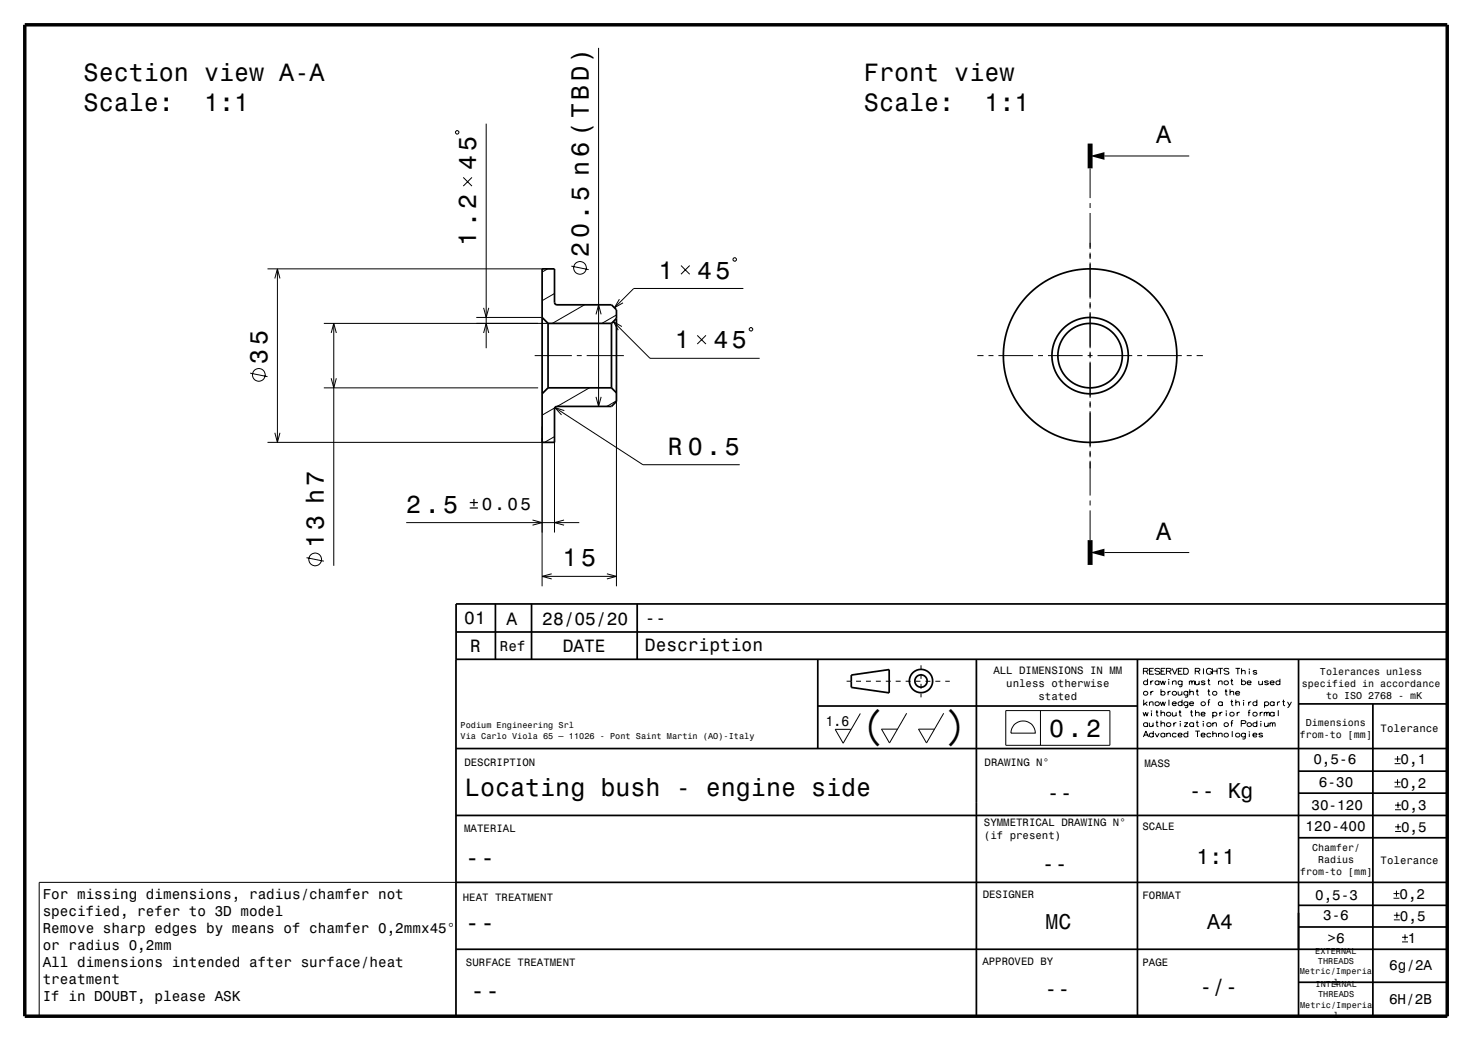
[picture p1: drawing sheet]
<svg xmlns="http://www.w3.org/2000/svg" width="297mm" height="210mm" viewBox="0 0 297 210" stroke-linecap="round" stroke-linejoin="round" font-family="sans-serif">
<g fill="none" stroke="#000" stroke-width=".2">
<path d="M120.8 9.7v72.3M92.1 26.3h.3l.2 .3v.2l-.2 .2h-.3l-.2-.2v-.2zM93.5 35.8l1.7 1.7M95.2 35.8l-1.7 1.7M98.1 24.9v45.3M219.9 34v6M222.8 31.5h17.1M54 54.2h55.7M55.5 56.2l.5-2 .5 2M56 54.2v35M110.5 54.2l-1.1 .7M111.9 59.2l-2.5 1.5"/>
<path d="M115.3 53.7l3.5 .7M137.4 53.6l1.8 1.7M139.2 53.6l-1.8 1.7M148.1 52h.3l.2 .2v.3l-.2 .2h-.3l-.2-.2v-.3zM150 58.2h-22.1l-3.9 3.9M219.9 41v1M219.9 43v7.2M219.9 51v1.2M219.9 53v7.2M50.5 75.3l3.5 .7M65.3 78.2h43.3M65.3 65.2h45.2"/>
<path d="M66.8 76.3l.5 1.9 .6-1.9M66.8 67.2l.5-2 .6 2M67.3 65.2v48.9M96.1 64h13.2M97.6 62.1l.5 1.9 .5-1.9M97.6 67.2l.5-2 .5 2M107.9 71.7h7.5M116.4 71.7h1M117.9 61.5l-6.5 3.7M118.4 71.7h7.5M118.9 78.2l-6.5 3.8M120.3 63.4l.5-1.9 .5 1.9"/>
<path d="M123.7 64.9l7.4 7.4h22.2M124.4 63.5l-3 1.7M124.4 77.8v40.5M125 60.4l-1 1.7 1.7-1M125.5 65.9l-1.8-1 1 1.7M140.7 67.7l1.7 1.7M142.4 67.7l-1.7 1.7M151.4 66.1h.2l.3 .2v.2l-.3 .3h-.2l-.2-.3v-.2zM197.2 71.7h1.2M199.4 71.7h1M201.4 71.7h7M209.4 71.7h1"/>
<path d="M211.4 71.7h7M219.4 71.7h1M219.9 61v1.2M219.9 63v7.2M219.9 71v1.2M219.9 73v7.2M221.4 71.7h7M229.4 71.7h1M231.4 71.7h7M239.4 71.7h1M241.4 71.7h1.3M54 89.2h55.7"/>
<path d="M55.5 87.3l.5 1.9 .5-1.9M109.4 86.1v32.2M111.9 88.1l-2 1.1M111.9 88.3v19.1M111.9 82.3l-2.5 1.4M112 82.2l17.7 11.5h19.6M113.9 82.8l-1.9-.6 1.3 1.5M120.3 80.1l.5 1.9 .5-1.9M124.4 80.9l-2 1.1M219.9 81v1.2M219.9 83v7.2M219.9 91v1.2"/>
<path d="M219.9 93v7M61.8 112.5l3.5 .7M82 105.4h34.9M107.4 104.9l2 .5-2 .5M109.4 116.3h15M111.3 115.8l-1.9 .5 1.9 .5M113.8 104.9l-1.9 .5 1.9 .5M122.4 115.8l2 .5-2 .5M219.9 101v1M219.9 103v6M222.8 111.5h17.1M170.8 137.4h.9"/>
<path d="M172.7 137.4h1M174.7 137.4h1M176.7 137.4h1M178.7 137.4h1M180.7 137.4h1M182.7 137.4h1M184.7 137.4h1M185.8 134.2v.7M185.8 135.9v1M185.8 137.9v1M185.8 139.9v.8M186.7 137.4h1"/>
<path d="M188.7 137.4h1M190.7 137.4h.9M230.7 135.4h.7l.2-.4-.2-.2h-.7v1.2M231.2 135.4l.4 .6M231.5 137.5a.44 .44 0 0 0-.6-.1 .44 .44 0 0 0 0 .7 .44 .44 0 0 0 .6-.1M231.5 136.9v1.2M231.9 135.4h.6M232.2 137.4v.7M232.2 139.5v.7M232.7 137.4h-.3l-.2 .3M232.7 139.5h-.3l-.2 .3M232.8 134.8h-.9v1.2h.9"/>
<path d="M233.9 137.5a.44 .44 0 0 0-.7-.1 .44 .44 0 0 0 0 .7 .44 .44 0 0 0 .7-.1M233.9 137.4v.7M234 135l-.4-.2a.43 .43 0 0 0-.6 .4l1 .5a.57 .57 0 0 1-1 .1M234.1 137.4l.3 .7 .2-.7 .3 .7 .3-.7M234.2 139.6a.44 .44 0 0 1 .7-.1 .44 .44 0 0 1 0 .7 .44 .44 0 0 1-.7-.1M234.2 139v1.2M234.3 135.4h.5M235.1 134.8h-.8v1.2h.8M235.3 135.4h.7l.3-.4-.3-.2h-.7v1.2M235.7 139.5v.7M235.8 137.1h.1M235.8 137.4v.7"/>
<path d="M235.9 135.4l.4 .6M236.2 139.5h-.3l-.2 .3M236.5 134.8l.5 1.2 .5-1.2M236.6 137.6l.3-.2h.3l.1 .7M236.6 137.4v.7M237.7 139.5l.1 .7h.3l.4-.2M237.7 135.4h.6M238.5 139.5v.7M238.5 137.5a.44 .44 0 0 0-.7-.1 .44 .44 0 0 0 0 .7 .44 .44 0 0 0 .7-.1M238.5 137.4l-.1 1-.5 .1M238.6 134.8h-.9v1.2h.9M239.4 136a.64 .64 0 0 0 .4-.6 .64 .64 0 0 0-.4-.6h-.6v1.2h.6"/>
<path d="M239.7 139.6a.44 .44 0 0 0-.7-.1 .44 .44 0 0 0 0 .7 .44 .44 0 0 0 .7-.1M239.7 139.5l-.1 1-.5 .1M240 137.6l.2-.2 .3 .2 .4-.2 .1 .7M240 137.4v.7M240.1 139.7l.3-.2h.3l.1 .7M240.1 139v1.2M240.5 137.6v.5M241.2 135.4h.7l.2-.4-.3-.2h-.6v1.2M241.2 137.4l.1 .7h.3l.3-.2M241.3 139.4h.5M241.5 139v1l.4 .2M241.7 135.4l.4 .6"/>
<path d="M241.9 137.4v.7M242.8 134.8v1.2M243.1 137.5l-.2-.1h-.4l-.1 .2 .7 .4-.4 .1-.3-.1M243.6 137.3h.5M243.6 139.4h.5M243.9 136.9v1l.3 .2M243.9 139v1l.3 .2M244.5 135.1a.59 .59 0 0 0-.9-.1 .59 .59 0 0 0 0 .9 .59 .59 0 0 0 .9-.2v-.2h-.4M244.6 135.4h1M244.6 134.8v1.2M245.6 134.8v1.2M245.8 134.8h.9"/>
<path d="M245.9 137.6l.3-.2h.3l.1 .7M245.9 137.4v.7M246.3 134.8v1.2M247.1 139.4h.5M247.3 139v1l.4 .2M248 135l-.4-.2a.43 .43 0 0 0-.6 .4l1 .5a.57 .57 0 0 1-1 .1M248.2 139.7l.3-.2h.4v.7M248.2 139v1.2M248.3 137.3h.5M248.5 136.9v1l.3 .2M249.3 134.8h.9M249.3 139.8h.8a.42 .42 0 0 0-.5-.3 .42 .42 0 0 0-.3 .6 .42 .42 0 0 0 .7 .1l.1-.1"/>
<path d="M249.7 134.8v1.2M250.5 135.4l.3-.2 .4 .1v.7M250.5 137.5a.44 .44 0 0 1 .7-.1 .44 .44 0 0 1 0 .7 .44 .44 0 0 1-.7-.1M250.5 134.8v1.2M250.5 136.9v1.2M251.6 137.7l.2 .4h.4l.2-.1M251.7 137.5l.5-.1 .2 .1v.2h-.8zM252.1 134.9h.1M252.1 135.3v.7M253.6 135.4l-.3-.2-.5 .2 .8 .4-.2 .2h-.3l-.3-.2M254 137.4v.7h.4l.3-.2M254.7 137.4v.7"/>
<path d="M255.9 137.5l-.2-.1-.6 .1 .8 .4-.1 .2h-.4l-.3-.1M256.3 137.7l.2 .4h.3l.3-.1M256.3 137.5l.5-.1 .2 .1 .1 .2h-.8zM258.2 137.5a.44 .44 0 0 0-.6-.1 .44 .44 0 0 0 0 .7 .44 .44 0 0 0 .6-.1M258.2 136.9v1.2M173.6 143.9l-3.5 6-1.6-2.8h3.2M182.9 143.9l-3.4 6-1.6-2.8h3.2M190.4 143.9l-3.5 6-1.6-2.8h3.3M202.9 143.3h21v7.1h-21zM204.6 146.3a2.47 2.47 0 0 1 2.7-.7 2.47 2.47 0 0 1 1.6 2.3h-4.9l.2-.9zM209.9 143.3v7.1M230.6 143.7l.3 .8 .2-.8 .3 .8 .3-.8"/>
<path d="M230.7 148.7l.5-1.2 .5 1.2M230.8 141.2v1.2M230.9 148.3h.7M231.1 141.9l.4 .5M231.5 141.6l-.7 .5M231.5 146a.44 .44 0 0 0-.6-.2 .44 .44 0 0 0 0 .7 .44 .44 0 0 0 .6-.1M231.5 145.8v.8M231.9 145.8l.1 .7 .3 .1 .4-.2M231.9 141.8l.4-.2h.3l.1 .8M231.9 141.6v.8M232.3 143.4h.1M232.3 143.7v.8"/>
<path d="M232.7 145.8v.8M232.7 148.1a.44 .44 0 0 0-.7-.1 .44 .44 0 0 0 0 .6 .44 .44 0 0 0 .7-.1M232.7 147.5v1.2M233.1 147.9l.4 .8 .4-.8M233.2 143.6h.5M233.2 145.8h.5M233.4 143.3v.9l.3 .3M233.4 145.4v1l.3 .2M234.1 141.6l.3 .8 .2-.8 .3 .8 .3-.8M234.2 143.9l.4-.2h.3l.1 .8M234.2 146l.4-.2 .3 .1 .1 .7M234.2 143.3v1.2"/>
<path d="M234.2 145.4v1.2M235 148.1a.44 .44 0 0 0-.6-.1 .44 .44 0 0 0 0 .6 .44 .44 0 0 0 .6-.1M235 147.9v.8M235.4 148.1l.3-.2 .4 .1v.7M235.4 147.9v.8M235.8 141.2v1.2M236.5 141.9h.8a.42 .42 0 0 0-.5-.3 .42 .42 0 0 0-.3 .6 .42 .42 0 0 0 .7 .1l.1-.1M236.5 143.7l.1 .7 .4 .1 .3-.3M236.8 145.8v.8M237.3 143.7v.8M237.3 148.1a.44 .44 0 0 0-.6-.1 .44 .44 0 0 0 0 .6 .44 .44 0 0 0 .6-.1M237.4 145.8l-.4 .1-.2 .2"/>
<path d="M237.7 148.3h.8a.42 .42 0 0 0-.5-.4 .42 .42 0 0 0-.3 .6 .42 .42 0 0 0 .6 .1l.2-.1M237.8 143.6h.5M238.1 143.3v.9l.3 .3M238.1 145.5h.1M238.1 145.9v.7M238.5 141.8a.44 .44 0 0 0-.7-.2 .44 .44 0 0 0 0 .7 .44 .44 0 0 0 .7-.1M238.5 141.2v1.2M238.9 145.8h.7l-.7 .8h.7M239.7 141.8a.44 .44 0 0 0-.7-.2 .44 .44 0 0 0 0 .7 .44 .44 0 0 0 .7-.1M239.7 141.6l-.1 1-.5 .1M239.7 148.1a.44 .44 0 0 0-.7-.1 .44 .44 0 0 0 0 .6 .44 .44 0 0 0 .7-.1M239.7 147.5v1.2"/>
<path d="M240 141.9h.8a.42 .42 0 0 0-.5-.3 .42 .42 0 0 0-.3 .6 .42 .42 0 0 0 .7 .1l.1-.1M240.2 143.6h.5M240.4 143.3v.9l.3 .3M240.8 146a.44 .44 0 0 0-.6-.2 .44 .44 0 0 0 0 .7 .44 .44 0 0 0 .6-.1M240.8 145.8v.8M241.2 147.5h.9M241.2 143.9l.3-.2h.4v.8M241.2 143.3v1.2M241.3 145.8h.5M241.5 145.4v1l.4 .2M241.6 147.5v1.2M242.3 144.1h.8a.42 .42 0 0 0-.5-.4 .42 .42 0 0 0-.2 .6 .42 .42 0 0 0 .6 .1l.1-.1"/>
<path d="M242.3 148.3h.8a.42 .42 0 0 0-.5-.4 .42 .42 0 0 0-.2 .6 .42 .42 0 0 0 .6 .1l.1-.1M242.8 145.5h.1M242.8 145.9v.7M243.7 141.6h.4M244.2 141.2l-.4 .2v1M244.3 148.1a.44 .44 0 0 0-.6-.1 .44 .44 0 0 0 0 .6 .44 .44 0 0 0 .6-.1M244.7 143.9a.44 .44 0 0 1 .7-.2 .44 .44 0 0 1 0 .7 .44 .44 0 0 1-.7-.1M244.7 146l.3-.2 .4 .1v.7M244.7 148.1l.3-.2 .4 .1v.7M244.7 143.7v1.2M244.7 145.8v.8M244.7 147.5v1.2"/>
<path d="M245.9 148.1l.3-.2 .3 .1 .1 .7M245.9 147.9v.8M246.1 143.7v.8M246.6 141.8a.44 .44 0 0 0-.6-.2 .44 .44 0 0 0 0 .7 .44 .44 0 0 0 .6-.1M246.6 141.6v.8M246.7 143.7h-.4l-.2 .3M247.4 143.4h.1M247.4 143.7v.8M248.3 141.5h.5M248.3 145.9h.5M248.5 141.2v.9l.3 .3M248.6 147.5v1.2"/>
<path d="M248.8 145.4l-.3 .2v1M249.3 141.8l.4-.2h.3l.1 .8M249.3 141.2v1.2M249.6 143.7v.8M250.1 143.7h-.3l-.2 .3M250.4 146h.7l.3-.4-.3-.2h-.7v1.2M250.9 141.3h.1M250.9 141.6v.8M251.3 148.1a.44 .44 0 0 0-.7-.1 .44 .44 0 0 0 0 .6 .44 .44 0 0 0 .7-.1M251.3 147.9l-.1 1.1h-.5M251.8 143.7h.4M251.9 141.6v.8"/>
<path d="M252.1 147.6h.1M252.1 148v.7M252.3 143.3l-.3 .2v1M252.5 141.6h-.4l-.2 .3M252.8 148.3h.8a.42 .42 0 0 0-.5-.4 .42 .42 0 0 0-.3 .6 .42 .42 0 0 0 .6 .1l.2-.1M253.6 141.8a.44 .44 0 0 0-.7-.2 .44 .44 0 0 0 0 .7 .44 .44 0 0 0 .7-.1M253.6 146a.44 .44 0 0 0-.7-.2 .44 .44 0 0 0 0 .7 .44 .44 0 0 0 .7-.1M253.6 141.2v1.2M253.6 145.4v1.2M254.3 143.7v.8M254.4 145.5h.1M254.4 145.9v.7"/>
<path d="M254.8 148.1l-.3-.2-.5 .1 .8 .4-.2 .2-.3 .1-.3-.2M254.8 143.7h-.3l-.2 .3M255.1 143.9l.2-.2 .3 .2 .4-.2 .1 .8M255.1 143.7v.8M255.1 145.8l.1 .7 .3 .1 .4-.2M255.1 141.8a.44 .44 0 0 1 .7-.2 .44 .44 0 0 1 0 .7 .44 .44 0 0 1-.7-.1M255.1 141.6v1.2M255.6 143.9v.6M255.9 145.8v.8M256.2 146l.3-.2 .3 .2 .3-.2 .2 .8M256.2 145.8v.8M256.8 146v.6"/>
<path d="M257.1 141.8a.44 .44 0 0 0-.7-.2 .44 .44 0 0 0 0 .7 .44 .44 0 0 0 .7-.1M257.1 143.9a.44 .44 0 0 0-.7-.2 .44 .44 0 0 0 0 .7 .44 .44 0 0 0 .7-.1M257.1 141.6v.8M257.1 143.7v.8M257.7 141.6v.8M257.9 143.3v1.2M258.3 141.6h-.4l-.2 .3M258.7 141.5h.5M259 141.2v.9l.3 .3M259.8 141.6l.4 .8M260.6 141.6l-.6 1-.2 .1M281.4 158.7h1.2"/>
<path d="M281.4 157.8h1.2M281.4 154h1.2M281.4 153.1h1.2M282 157.2v1.2M282 152.5v1.2M92 178h-84.1v27M281.5 163.4h1.2M281.5 162.4h1.2M281.5 167.7h1.2M281.5 166.8h1.2M281.8 179.7v1.2M282.1 161.8v1.2"/>
<path d="M282.1 166.2v1.2M281.2 181.2h1.2M281.2 180.3h1.2M281.2 185.6h1.2M281.2 184.6h1.2M281.8 184v1.2M282.9 190h1.2M282.9 189.1h1.2M283.5 188.5v1.2"/>
<circle cx="117" cy="54" r="1.28"/>
<circle cx="52.2" cy="75.6" r="1.28"/>
<circle cx="63.6" cy="112.9" r="1.28"/>
<circle cx="231.1" cy="139.9" r=".43"/>
<circle cx="237" cy="139.9" r=".43"/>
<circle cx="245.1" cy="139.9" r=".43"/>
<circle cx="247.4" cy="137.8" r=".43"/>
<circle cx="233.5" cy="142" r=".43"/>
<circle cx="235.8" cy="144.1" r=".43"/>
<circle cx="235.8" cy="146.2" r=".43"/>
<circle cx="242.8" cy="142" r=".43"/>
<circle cx="243.9" cy="146.2" r=".43"/>
<circle cx="247.4" cy="148.3" r=".43"/>
<circle cx="247.4" cy="146.2" r=".43"/>
<circle cx="248.6" cy="144.1" r=".43"/>
<circle cx="249.7" cy="148.3" r=".43"/>
<circle cx="252.1" cy="146.2" r=".43"/>
<circle cx="253.2" cy="144.1" r=".43"/>
</g>
<g fill="none" stroke="#000" stroke-width=".35">
<path d="M109.4 54.2h2.5v6.8l.2 .4 11.3 .1 1 1v18.5l-1 1h-11.3l-.2 .4v6.8h-2.5zM109.4 64l1.2 1.2M110.6 65.2h12.8M110.6 78.2l-1.2 1.2M110.6 65.2v13M110.6 78.2h12.8M123.4 65.2v13M123.4 78.2l1 1M124.4 64.2l-1 1M292 119.5v85.5h-200v-83.2h200M92 133h200M92.1 127.5h200.1"/>
<path d="M100 121.8v11.2M107.2 121.8v11.2M128.6 121.8v11.2M165 133v18M171.8 136.2l7.6-1.1v4.7l-7.6-1.1zM197 133v72M229.5 133v72M262 133v72M92 151h200M165 142.4h64.5M262 142h30M262 155.6h30"/>
<path d="M277 142v63M92 178h200M92 164.5h200M262 160h30M262 169h30M92 191.5h200M261.9 198.2h30M262 187h30M262 182.6h30"/>
<circle cx="219.9" cy="71.7" r="6.5"/>
<circle cx="219.9" cy="71.7" r="17.5"/>
<circle cx="219.9" cy="71.7" r="7.7"/>
<circle cx="185.8" cy="137.4" r="2.35"/>
<circle cx="185.8" cy="137.4" r="1.25"/>
</g>
<path d="M5 5h287v200h-287z" fill="none" stroke="#000" stroke-width=".7" stroke-linecap="butt"/>
<path d="M219.9 29v5M219.9 109v5" fill="none" stroke="#000" stroke-width="1" stroke-linecap="butt"/>
<g fill="#000">
<path d="M219.9 31.5l2.9-.8v1.5z" fill-rule="evenodd"/>
<path d="M219.9 111.5l2.9-.8v1.5z" fill-rule="evenodd"/>
</g>
<g font-size="8.9">
<text x="175.1" y="150">(</text>
<text x="191.3" y="150">)</text>
</g>
<g font-size="5">
<text x="16.9" y="16.3">Section view A-A</text>
<text x="174.3" y="16.3">Front view</text>
<text x="16.9" y="22.4">Scale:</text>
<text x="41.2" y="22.4">1:1</text>
<text x="174.3" y="22.4">Scale:</text>
<text x="198.6" y="22.4">1:1</text>
<text x="233.3" y="28.8">A</text>
<text x="96.1" y="34.3" transform="rotate(-90 96.1 34.3)">45</text>
<text x="96.1" y="49.5" transform="rotate(-90 96.1 49.5)">1.2</text>
<text x="118.8" y="51.8" transform="rotate(-90 118.8 51.8)">20.5 n6 (TBD)</text>
<text x="132.9" y="56.2">1</text>
<text x="140.7" y="56.2">45</text>
<text x="136.1" y="70.3">1</text>
<text x="143.9" y="70.3">45</text>
<text x="54" y="73.3" transform="rotate(-90 54 73.3)">35</text>
<text x="134.7" y="91.7">R 0.5</text>
<text x="82" y="103.4">2.5</text>
<text x="65.3" y="110.6" transform="rotate(-90 65.3 110.6)">13 h7</text>
<text x="233.3" y="108.8">A</text>
<text x="113.5" y="114.3">15</text>
<text x="211.7" y="148.6">0.2</text>
<text x="93.8" y="160.7">Locating bush - engine side</text>
<text x="93.8" y="174.6">--</text>
<text x="93.8" y="187.8">--</text>
<text x="94.8" y="201.6">--</text>
</g>
<g font-size="4.3">
<text x="211.2" y="161.4">--</text>
<text x="239.9" y="161">-- Kg</text>
<text x="210.2" y="175.7">--</text>
<text x="241.4" y="174.4">1:1</text>
<text x="211" y="187.4">MC</text>
<text x="243.6" y="187.4">A4</text>
<text x="210.7" y="200.9">--</text>
<text x="242" y="200.5">-/-</text>
</g>
<g font-size="3.6">
<text x="93.7" y="126">01</text>
<text x="130.1" y="125.8">--</text>
<text x="94.9" y="131.5">R</text>
<text x="102.2" y="126">A</text>
<text x="109.4" y="126.1">28/05/20</text>
<text x="113.5" y="131.5">DATE</text>
<text x="130.1" y="131.4">Description</text>
</g>
<text font-size="3.5" x="94.6" y="102.9">±0.05</text>
<g font-size="2.9">
<text x="100.9" y="131.3">Ref</text>
<text x="166.6" y="146.5">1.6</text>
<text x="265" y="154.1">0,5-6</text>
<text x="282.6" y="154.2">0,1</text>
<text x="266.1" y="158.8">6-30</text>
<text x="282.6" y="158.9">0,2</text>
<text x="263.4" y="167.7">120-400</text>
<text x="264.6" y="163.5">30-120</text>
<text x="282.7" y="163.5">0,3</text>
<text x="282.7" y="167.9">0,5</text>
<text x="8.6" y="181.3">For missing dimensions, radius/chamfer not</text>
<text x="8.6" y="184.7">specified, refer to 3D model</text>
<text x="265.3" y="181.5">0,5-3</text>
<text x="267" y="185.6">3-6</text>
<text x="282.4" y="181.3">0,2</text>
<text x="282.4" y="185.7">0,5</text>
<text x="8.6" y="188.2">Remove sharp edges by means of chamfer 0,2mmx45°</text>
<text x="8.6" y="191.6">or radius 0,2mm</text>
<text x="267.8" y="190.2">&gt;6</text>
<text x="284.1" y="190.1">1</text>
<text x="8.6" y="195.1">All dimensions intended after surface/heat</text>
<text x="280.3" y="195.8">6g/2A</text>
<text x="8.6" y="198.5">treatment</text>
<text x="8.6" y="202">If in DOUBT, please ASK</text>
<text x="280.3" y="202.5">6H/2B</text>
</g>
<g font-size="2.2">
<text x="200.4" y="136">ALL DIMENSIONS IN MM</text>
<text x="203" y="138.6">unless otherwise</text>
<text x="209.5" y="141.1">stated</text>
<text x="278.6" y="147.6">Tolerance</text>
<text x="93.7" y="154.5">DESCRIPTION</text>
<text x="198.7" y="154.5">DRAWING N°</text>
<text x="230.9" y="154.7">MASS</text>
<text x="93.7" y="167.8">MATERIAL</text>
<text x="198.5" y="166.7">SYMMETRICAL DRAWING N°</text>
<text x="230.5" y="167.5">SCALE</text>
<text x="198.5" y="169.3">(if present)</text>
<text x="278.6" y="174.3">Tolerance</text>
<text x="93.4" y="181.7">HEAT TREATMENT</text>
<text x="198.3" y="181.2">DESIGNER</text>
<text x="230.5" y="181.3">FORMAT</text>
<text x="94" y="194.9">SURFACE TREATMENT</text>
<text x="198.2" y="194.6">APPROVED BY</text>
<text x="230.5" y="194.8">PAGE</text>
</g>
<g font-size="2">
<text x="266.3" y="136.1">Tolerances unless</text>
<text x="262.7" y="138.5">specified in accordance</text>
<text x="267.5" y="140.9">to ISO 2768 - mK</text>
<text x="262.3" y="148.9">from-to [mm]</text>
<text x="263.5" y="146.5">Dimensions</text>
<text x="264.8" y="171.7">Chamfer/</text>
<text x="262.3" y="176.5">from-to [mm]</text>
<text x="266" y="174.1">Radius</text>
</g>
<g font-size="1.7">
<text x="92.9" y="147">Podium Engineering Srl</text>
<text x="92.9" y="149">Via Carlo Viola 65 – 11026 - Pont Saint Martin (AO)-Italy</text>
<text x="262.3" y="196.6">Metric/Imperia</text>
<text x="265.4" y="192.4">EXTERNAL</text>
<text x="265.9" y="194.5">THREADS</text>
<text x="262.3" y="203.3">Metric/Imperia</text>
<text x="265.4" y="199.1">INTERNAL</text>
<text x="266" y="201.2">THREADS</text>
<text x="269" y="198.6">l</text>
<text x="269.1" y="205.4">l</text>
</g>
</svg>
